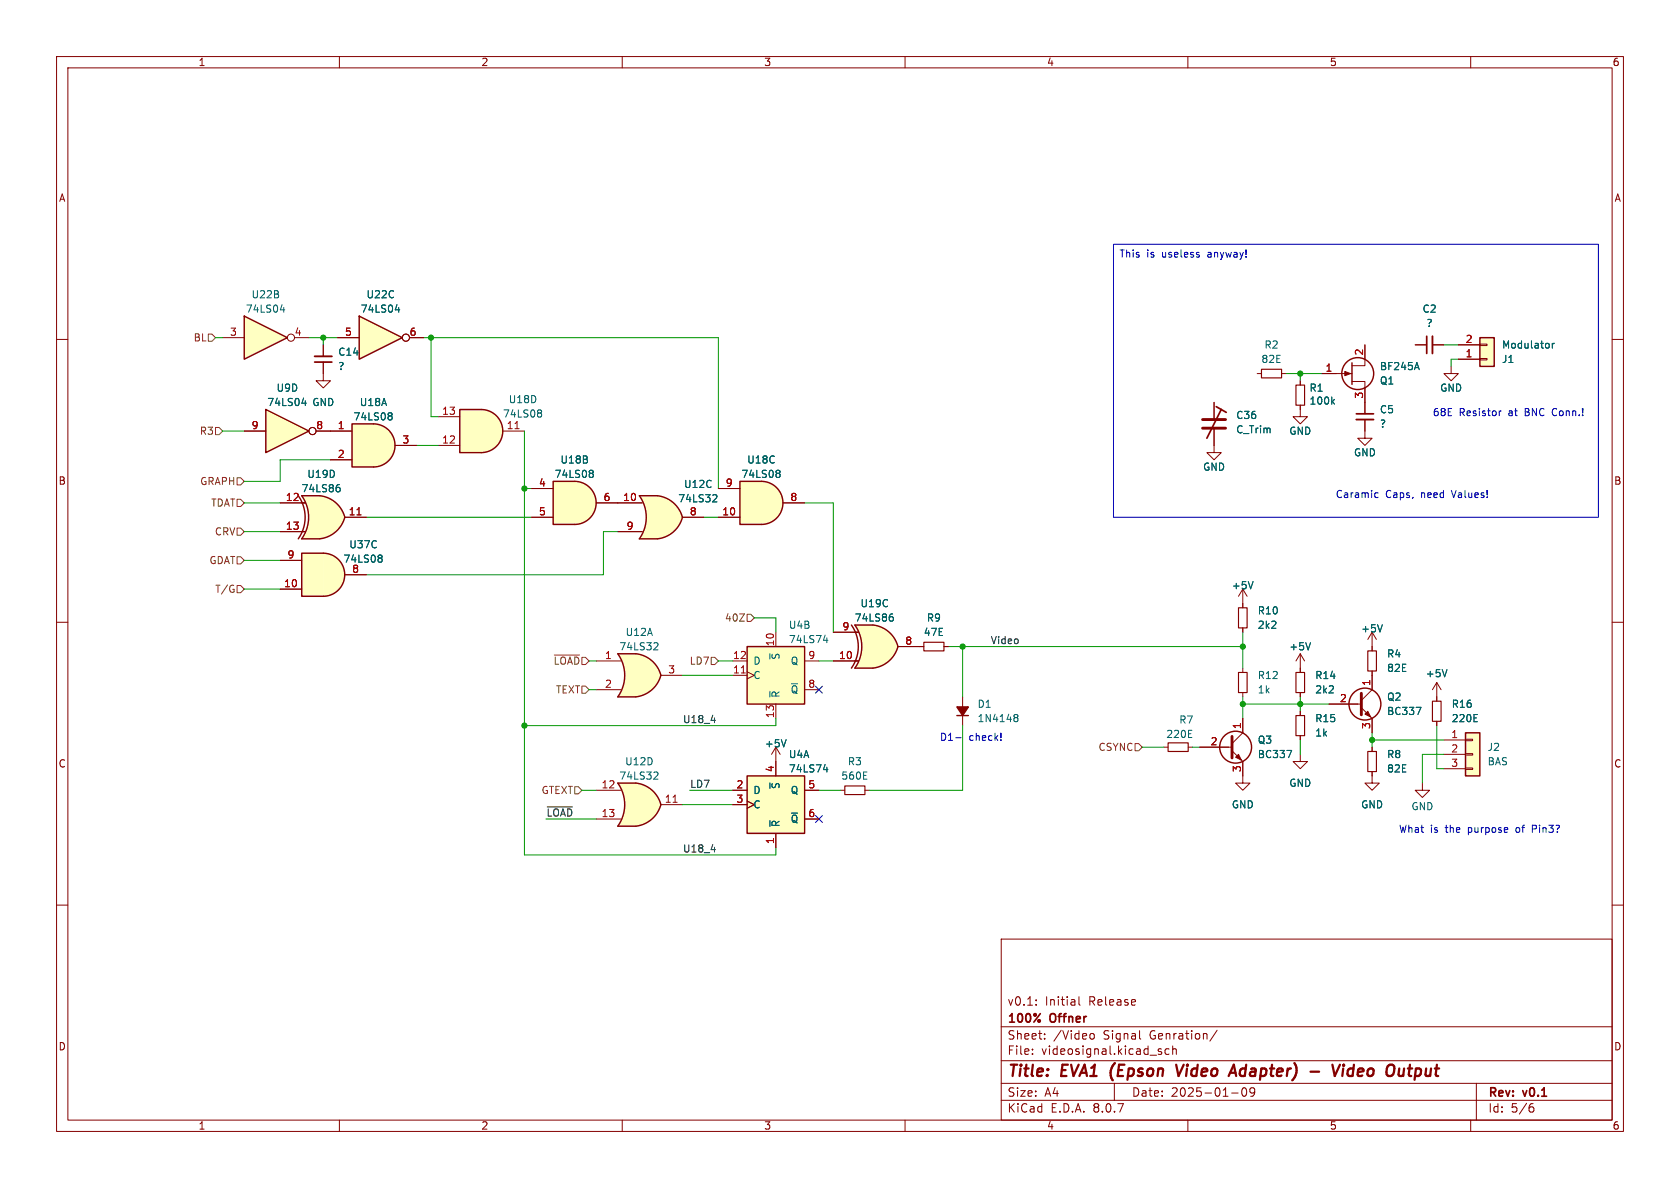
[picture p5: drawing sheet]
<svg xmlns="http://www.w3.org/2000/svg" width="297mm" height="210mm" viewBox="0 0 297 210" stroke-linecap="round" stroke-linejoin="round" font-family="sans-serif">
<g fill="none" stroke="#840000" stroke-width=".18">
<path d="M10 10h277v190h-277zM12 12h273v186h-273zM60 10v2M110 10v2M160 10v2M210 10v2M260 10v2M10 60h2M285 60h2M10 110h2M285 110h2M10 160h2"/>
<path d="M177 166h108v32h-108zM183.2 177.6v.1M183.2 176.8v.1M190.7 176.2v1.3l.3 .2M285 160h2M60 198v2M110 198v2M160 198v2M177 194.5h108M177 191.5h108M177 187.5h108M177 181.5h108"/>
<path d="M182.5 186.3v.1M182.5 185.5v.1M184.7 183.6v.1M184.7 182.8v.1M192.7 182.8l.5-.1 .3 .3v.4l-.2 .2-.3 .1-.3-.1M197 191.5v3M201.5 183.5l.2 .2M205 185.9l.3 .1 .1 .2-.2 .2h-.3M205 185.4l.3 .1M206.7 185.5l-.5-.1-.2 .3v.4l.1 .2h.6M207.3 185.5l.2-.1 .4 .1 .1 .9M207.3 184.9v1.5"/>
<path d="M210 198v2M215.2 182.1l-1.3 2M217.7 193.2h1.2M219.7 192.4a.81 .81 0 0 0 .3 1.4l.2-.1 .2-.5-.2-.8M221 192.4v.5l.1 .3h.4l.3-.3M221.7 192.4a.99 .99 0 0 1-.3 1.4h-.3M260 198v2M261 191.5v6.5M270.6 195.7h.4l.2 .3-.1 .5-.5 .1M271 195.1l-.4 .1"/>
</g>
<g fill="none" stroke="#840000" stroke-width=".4">
<path d="M196.4 189.3v1.1M207.9 188.2l.4 2 1-2M217.5 189.6h.9M218.1 188.2l.4 2M231.7 189.4h1.5M235.6 188.2l.4 2 .9-2M237.5 188.9l-.2 1.3M237.6 188.2l-.1 .2M237.6 188.2l-.2 .1 .1 .1M237.6 188.2v.1l-.1 .1M239.3 189a.66 .66 0 0 0-1 .3l-.1 .5 .2 .3 .1 .1 .6-.1M239.4 188.2l-.3 2"/>
<path d="M248.9 188.9h.8M249.3 188.2l-.2 1.7v.2l.4 .1"/>
</g>
<path d="M132.1 114.3h10.1v10.2h-10.1z" fill="#ffffc2"/>
<path d="M132.1 114.3h10.1v10.2h-10.1z" fill="none" stroke="#840000" stroke-width=".25"/>
<path d="M57.1 66v1.3h1.3l-1.3 1.3-1.2-1.3h1.2M222.2 66h.8M226.6 66h.7M129.5 119.4h2.6M129.5 116.8h2.6M132.1 118.7l1.2 .7-1.2 .6M137.2 111.8v2.5M142.2 116.8h2.6M137.2 124.5v2.5M142.2 121.9h2.6" fill="none" stroke="#840000" stroke-width=".18"/>
<path d="M131.1 119h.7" fill="none" stroke="#a90000" stroke-width=".18"/>
<path d="M145.6 113.2h.8M146.2 112.8v.8M136.1 122.2v1" fill="none" stroke="#006464" stroke-width=".18"/>
<path d="M223 65.3h3.6v1.5h-3.6z" fill="none" stroke="#840000" stroke-width=".2"/>
<path d="M43.2 55.9l7.6 3.8-7.6 3.8z" fill="#ffffc2"/>
<path d="M43.2 55.9l7.6 3.8-7.6 3.8z" fill="none" stroke="#840000" stroke-width=".25"/>
<g fill="none" stroke="#840000" stroke-width=".18">
<path d="M39.4 59.7h3.8M52.1 59.7h2.5"/>
<circle cx="51.4" cy="59.7" r=".63"/>
</g>
<path d="M49.6 54.8h.7M50.2 54.3v.9" fill="none" stroke="#006464" stroke-width=".18"/>
<path d="M47 72.4l7.6 3.8-7.6 3.8z" fill="#ffffc2"/>
<path d="M47 72.4l7.6 3.8-7.6 3.8z" fill="none" stroke="#840000" stroke-width=".25"/>
<g fill="none" stroke="#840000" stroke-width=".18">
<path d="M43.2 76.2h3.8M55.9 76.2h2.5"/>
<circle cx="55.2" cy="76.2" r=".63"/>
</g>
<path d="M53.4 71.3h.8M54 70.9v.8" fill="none" stroke="#006464" stroke-width=".18"/>
<path d="M132.1 137.2h10.1v10.1h-10.1z" fill="#ffffc2"/>
<path d="M132.1 137.2h10.1v10.1h-10.1z" fill="none" stroke="#840000" stroke-width=".25"/>
<g fill="none" stroke="#840000" stroke-width=".18">
<path d="M214.6 78.7v1.3h1.3l-1.3 1.3-1.2-1.3h1.2M229.9 67.3v.8M229.9 71.6v.8M241.3 76.2v1.3h1.3l-1.3 1.2-1.3-1.2h1.3M219.7 104.1v3.3M219.7 111v.8M219.7 118.1v.8M219.7 104.1l-.8 1.3M219.7 104.1l.8 1.3M129.5 139.7h2.6M137.2 132.1v5.1M137.2 132.1l-.8 1.3"/>
<path d="M137.2 132.1l.7 1.3M142.2 139.7h2.6M219.7 122.4v.8M129.5 142.2h2.6M132.1 141.6l1.2 .6-1.2 .7M137.2 147.3v2.6M142.2 144.8h2.6"/>
</g>
<path d="M235.6 71l.3 .4M235.9 70.6l-.5 .5M221.5 102.8l-.4 1.3M139 130.8l-.4 1.2M145.6 136h.8M146.2 135.6v.9M136.1 145.1v1" fill="none" stroke="#006464" stroke-width=".18"/>
<path d="M229.1 68.1h1.5v3.5h-1.5zM218.9 118.9h1.6v3.5h-1.6zM218.9 107.4h1.6v3.6h-1.6z" fill="none" stroke="#840000" stroke-width=".2"/>
<path d="M101.6 85.1a3.8 3.8 0 0 1 3.8 3.8 3.8 3.8 0 0 1-3.8 3.8z" fill="#ffffc2" stroke="#ffffc2" stroke-width=".18"/>
<path d="M97.8 85.1h3.8v7.6h-3.8z" fill="#ffffc2"/>
<g fill="none" stroke="#840000" stroke-width=".25">
<path d="M97.8 85.1h3.8a3.8 3.8 0 0 1 3.8 3.8 3.8 3.8 0 0 1-3.8 3.8h-3.8z"/>
<circle cx="241.3" cy="124.5" r="2.82"/>
</g>
<path d="M229.9 72.4v1.3h1.2l-1.2 1.2-1.3-1.2h1.3M94 86.4h3.8M94 91.4h3.8M105.4 88.9h3.8M229.9 118.1v.8M242.6 118.6v3.3l-1.9 1.9M242.6 114.3v.8M229.9 122.4v.8M234.9 124.5h5.8M240.7 125.1l1.9 1.9v2.5" fill="none" stroke="#840000" stroke-width=".18"/>
<path d="M104.4 83.1h.2l.3 .3-.3 .3M104.4 83.7h.2M104.6 83.7l.3 .2v.3l-.1 .1-.4 .1M250.4 125h.8l-.5 1.3" fill="none" stroke="#006464" stroke-width=".18"/>
<path d="M240.7 122.6v3.8" fill="none" stroke="#840000" stroke-width=".51"/>
<path d="M241.3 126.2l.5-.5 .5 1z" fill="#840000" stroke="#840000" stroke-width=".18"/>
<path d="M229.1 118.9h1.5v3.5h-1.5zM241.8 115.1h1.5v3.5h-1.5z" fill="none" stroke="#840000" stroke-width=".2"/>
<path d="M66 74.9a3.8 3.8 0 0 1 3.8 3.8 3.8 3.8 0 0 1-3.8 3.9z" fill="#ffffc2" stroke="#ffffc2" stroke-width=".18"/>
<path d="M62.2 74.9h3.8v7.7h-3.8z" fill="#ffffc2"/>
<path d="M62.2 74.9h3.8a3.8 3.8 0 0 1 3.8 3.8 3.8 3.8 0 0 1-3.8 3.9h-3.8z" fill="none" stroke="#840000" stroke-width=".25"/>
<path d="M58.4 76.2h3.8M69.8 78.7h3.9M58.4 81.3h3.8M229.9 115.6v2.5M229.9 115.6l-.8 1.2M229.9 115.6l.7 1.2M242.6 111.8l-.8 1.2M242.6 111.8v2.5M242.6 111.8l.7 1.2M229.9 125.7v.8M229.9 130v.8" fill="none" stroke="#840000" stroke-width=".18"/>
<path d="M68.8 73h.3l.2 .2-.2 .3M68.8 73.5h.3M69.1 73.5l.2 .3v.2l-.1 .2h-.4M231.7 113.6l-.4 1.3M244.4 110.4l-.4 1.3" fill="none" stroke="#006464" stroke-width=".18"/>
<path d="M229.1 126.5h1.5v3.5h-1.5z" fill="none" stroke="#840000" stroke-width=".2"/>
<path d="M111.8 118l5 1.4a5.2 5.2 0 0 1-4.4 3.8z" fill="#ffffc2" stroke="#ffffc2" stroke-width=".18"/>
<path d="M109.2 115.6h3.2M109.2 123.2h3.2" fill="none" stroke="#ffffc2" stroke-width=".18"/>
<path d="M109.2 115.6h3.2v7.6h-3.2a6.7 6.7 0 0 0 0-7.6z" fill="#ffffc2"/>
<g fill="#ffffc2" stroke="#ffffc2" stroke-width=".18">
<path d="M112.4 115.6a5.1 5.1 0 0 1 4.4 3.8l-4.9 1.3z"/>
<path d="M111.8 140.9l5 1.3a5.2 5.2 0 0 1-4.4 3.9z"/>
</g>
<path d="M112.4 115.6h-3.2a6.6 6.6 0 0 1 0 7.6h3.2M112.4 115.6a5.1 5.1 0 0 1 4.4 3.8 5.2 5.2 0 0 1-4.4 3.8" fill="none" stroke="#840000" stroke-width=".25"/>
<path d="M105.4 116.8h4.3M116.8 119.4h3.8M105.4 121.9h4.3" fill="none" stroke="#840000" stroke-width=".18"/>
<path d="M115.8 113.6l.4 .1 .1 .3-.8 .9h.8" fill="none" stroke="#006464" stroke-width=".18"/>
<path d="M109.2 138.4h3.2M109.2 146.1h3.2" fill="none" stroke="#ffffc2" stroke-width=".18"/>
<path d="M109.2 138.4h3.2v7.7h-3.2a6.7 6.7 0 0 0 0-7.7z" fill="#ffffc2"/>
<path d="M112.4 138.4a5.1 5.1 0 0 1 4.4 3.8l-4.9 1.3z" fill="#ffffc2" stroke="#ffffc2" stroke-width=".18"/>
<path d="M112.4 138.4h-3.2a6.6 6.6 0 0 1 0 7.7h3.2M112.4 138.4a5.1 5.1 0 0 1 4.4 3.8 5.2 5.2 0 0 1-4.4 3.9" fill="none" stroke="#840000" stroke-width=".25"/>
<path d="M105.4 139.7h4.3M105.4 144.8h4.3M116.8 142.2h3.8" fill="none" stroke="#840000" stroke-width=".18"/>
<path d="M119 141.8h.7" fill="none" stroke="#a90000" stroke-width=".18"/>
<path d="M115.8 136.5h.4l.1 .3-.8 .9h.8" fill="none" stroke="#006464" stroke-width=".18"/>
<path d="M63.5 55.9l7.6 3.8-7.6 3.8z" fill="#ffffc2"/>
<path d="M63.5 55.9l7.6 3.8-7.6 3.8z" fill="none" stroke="#840000" stroke-width=".25"/>
<g fill="none" stroke="#840000" stroke-width=".18">
<path d="M59.7 59.7h3.8M72.4 59.7h2.5M57.1 61v2M57.1 64v2M214.6 71.1v3.1M214.6 75.7v3M229.9 133.4v1.2h1.2l-1.2 1.3-1.3-1.3h1.3"/>
<circle cx="71.8" cy="59.7" r=".63"/>
</g>
<path d="M69.9 54.8h.8M70.5 54.3v.9" fill="none" stroke="#006464" stroke-width=".18"/>
<path d="M55.6 63h3.1" fill="none" stroke="#840000" stroke-width=".33"/>
<path d="M55.6 64h3.1M215 71.9l1.8 1M215.9 72.4l-2.5 5.1" fill="none" stroke="#840000" stroke-width=".3"/>
<path d="M212.6 75.7h4.1M212.6 74.2h4.1" fill="none" stroke="#840000" stroke-width=".51"/>
<path d="M85.1 72.4a3.8 3.8 0 0 1 3.8 3.8 3.8 3.8 0 0 1-3.8 3.8z" fill="#ffffc2" stroke="#ffffc2" stroke-width=".18"/>
<path d="M81.3 72.4h3.8v7.6h-3.8z" fill="#ffffc2"/>
<path d="M81.3 72.4h3.8a3.8 3.8 0 0 1 3.8 3.8 3.8 3.8 0 0 1-3.8 3.8h-3.8z" fill="none" stroke="#840000" stroke-width=".25"/>
<path d="M77.5 78.7h3.8M77.5 73.7h3.8M88.9 76.2h3.8" fill="none" stroke="#840000" stroke-width=".18"/>
<path d="M91 75.8h.8" fill="none" stroke="#a90000" stroke-width=".18"/>
<path d="M95.3 72.5h.2l.3 .2-.3 .3M95.3 73h.2M95.5 73l.3 .2v.3l-.2 .2h-.3" fill="none" stroke="#006464" stroke-width=".18"/>
<path d="M134.6 85.1a3.8 3.8 0 0 1 3.8 3.8 3.8 3.8 0 0 1-3.8 3.8z" fill="#ffffc2" stroke="#ffffc2" stroke-width=".18"/>
<path d="M130.8 85.1h3.8v7.6h-3.8z" fill="#ffffc2"/>
<path d="M130.8 85.1h3.8a3.8 3.8 0 0 1 3.8 3.8 3.8 3.8 0 0 1-3.8 3.8h-3.8z" fill="none" stroke="#840000" stroke-width=".25"/>
<path d="M127 91.4h3.8M127 86.4h3.8M138.4 88.9h3.8" fill="none" stroke="#840000" stroke-width=".18"/>
<path d="M137.4 83.1h.3l.2 .3-.2 .3M137.4 83.7h.3M137.7 83.7l.2 .2v.3l-.1 .1-.4 .1" fill="none" stroke="#006464" stroke-width=".18"/>
<path d="M116.2 87.6a5.2 5.2 0 0 1 4.4 3.8l-5 1.4z" fill="#ffffc2" stroke="#ffffc2" stroke-width=".18"/>
<path d="M113 87.6h3.2M113 95.3h3.2" fill="none" stroke="#ffffc2" stroke-width=".18"/>
<path d="M113 87.6h3.2v7.7h-3.2a6.6 6.6 0 0 0 0-7.7z" fill="#ffffc2"/>
<path d="M115.7 90.1l4.9 1.3a5.1 5.1 0 0 1-4.4 3.9z" fill="#ffffc2" stroke="#ffffc2" stroke-width=".18"/>
<g fill="none" stroke="#840000" stroke-width=".25">
<path d="M116.2 87.6h-3.2a6.6 6.6 0 0 1 0 7.7h3.2M116.2 87.6a5.2 5.2 0 0 1 4.4 3.8 5.1 5.1 0 0 1-4.4 3.9"/>
<circle cx="218.4" cy="132.1" r="2.82"/>
</g>
<path d="M256.5 64.8v1.2h1.3l-1.3 1.3-1.2-1.3h1.2M109.2 88.9h4.3M109.2 94h4.3M120.6 91.4h3.9M205.7 132.1h.8M210.1 132.1h.7M212.1 132.1h5.7M217.8 132.7l1.9 1.9v3.8h1.3l-1.3 1.3-1.3-1.3h1.3M219.7 127v2.5l-1.9 1.9M242.6 136.4v2h1.2l-1.2 1.3-1.3-1.3h1.3M242.6 132.1v.7" fill="none" stroke="#840000" stroke-width=".18"/>
<path d="M126.2 87.4l.4 .1 .1 .3-.7 .9h.7M210.1 130.4h.6M210.1 129.1h.6M227.5 132.7h.8l-.5 1.2" fill="none" stroke="#006464" stroke-width=".18"/>
<path d="M217.8 130.2v3.8" fill="none" stroke="#840000" stroke-width=".51"/>
<path d="M218.4 133.9l.5-.5 .6 1z" fill="#840000" stroke="#840000" stroke-width=".18"/>
<path d="M206.5 131.3h3.6v1.5h-3.6zM241.8 132.8h1.5v3.6h-1.5z" fill="none" stroke="#840000" stroke-width=".2"/>
<path d="M261.6 59.7h2.6v5.1h-2.6z" fill="#ffffc2"/>
<g fill="none" stroke="#840000" stroke-width=".18">
<path d="M233.7 66h5.3M239 67.4h2.3v3.7M241.3 61v3.6h-2.3M250.2 61h2M253.2 61h2.1M257.8 63.5h3.8M257.8 61h3.8M261.6 60.8h1.3v.3h-1.3zM261.6 63.4h1.3v.2h-1.3zM170.2 123.2v5.1M254 120.7l-.8 1.2M254 120.7v3.3"/>
<path d="M254 127.5v.8M254 120.7l.8 1.2"/>
</g>
<g fill="none" stroke="#840000" stroke-width=".25">
<path d="M261.6 59.7h2.6v5.1h-2.6zM239 64.1v3.8M169.2 126.5h2"/>
<circle cx="240" cy="66" r="2.82"/>
</g>
<path d="M250.5 64.1l.4 1.2M274.4 60.7v.8M274.8 60.7l-.4 .2M255.8 118.4l-.4 1.2M179.4 126.8l.1 .1M179.4 126.4l.3-.1 .2 .1 .1 .2-.3 .3M179.5 126.9h.2M179.5 126.9h-.1M179.7 126.9l.3 .2-.1 .4-.2 .1-.3-.1M260.6 126.3h.6M260.6 127.6h.6" fill="none" stroke="#006464" stroke-width=".18"/>
<path d="M169.2 125h2l-1 1.5z" fill="#840000" stroke="#840000" stroke-width=".25"/>
<path d="M253.2 124h1.6v3.5h-1.6z" fill="none" stroke="#840000" stroke-width=".2"/>
<path d="M253.2 59.4v3.1" fill="none" stroke="#840000" stroke-width=".33"/>
<path d="M252.2 59.4v3.1" fill="none" stroke="#840000" stroke-width=".3"/>
<path d="M237.7 65.7l1.1 .3-1.1 .4z" fill="#840000" stroke="#840000" stroke-width=".18"/>
<path d="M55.9 90.1l5.1 1.3a5.2 5.2 0 0 1-4.5 3.9z" fill="#ffffc2" stroke="#ffffc2" stroke-width=".18"/>
<path d="M53.3 95.3h3.2M53.3 87.6h3.2" fill="none" stroke="#ffffc2" stroke-width=".18"/>
<path d="M53.3 87.6h3.2v7.7h-3.2a6.7 6.7 0 0 0 0-7.7z" fill="#ffffc2"/>
<g fill="#ffffc2" stroke="#ffffc2" stroke-width=".18">
<path d="M56.5 87.6a5.1 5.1 0 0 1 4.5 3.8l-5 1.3z"/>
<path d="M153.7 112.9l5 1.4a5.2 5.2 0 0 1-4.4 3.8z"/>
</g>
<path d="M52.7 87.6a6.6 6.6 0 0 1 0 7.7M53.3 87.6h3.2a5.1 5.1 0 0 1 4.5 3.8 5.2 5.2 0 0 1-4.5 3.9h-3.2a6.6 6.6 0 0 0 0-7.7z" fill="none" stroke="#840000" stroke-width=".25"/>
<path d="M49.5 94h4.5M49.5 88.9h4.5M61 91.4h3.8" fill="none" stroke="#840000" stroke-width=".18"/>
<path d="M63.1 91h.7" fill="none" stroke="#a90000" stroke-width=".18"/>
<path d="M59.7 86.2h.2l.2 .2v.4l-.4 .1M59.8 85.7h.2" fill="none" stroke="#006464" stroke-width=".18"/>
<path d="M151.1 118.1h3.2M151.1 110.5h3.2" fill="none" stroke="#ffffc2" stroke-width=".18"/>
<path d="M151.1 110.5h3.2v7.6h-3.2a6.7 6.7 0 0 0 0-7.6z" fill="#ffffc2"/>
<g fill="#ffffc2" stroke="#ffffc2" stroke-width=".18">
<path d="M154.3 110.5a5.1 5.1 0 0 1 4.4 3.8l-4.9 1.3z"/>
<path d="M57.1 97.8a3.8 3.8 0 0 1 3.8 3.8 3.8 3.8 0 0 1-3.8 3.8z"/>
</g>
<path d="M150.5 110.5a6.6 6.6 0 0 1 0 7.6M154.3 110.5h-3.2a6.6 6.6 0 0 1 0 7.6h3.2M154.3 110.5a5.1 5.1 0 0 1 4.4 3.8 5.2 5.2 0 0 1-4.4 3.8" fill="none" stroke="#840000" stroke-width=".25"/>
<path d="M147.3 116.8h4.5M147.3 111.8h4.5M158.7 114.3h4.6M166.9 114.3h.7M148.6 139.7h.8M152.9 139.7h.8" fill="none" stroke="#840000" stroke-width=".18"/>
<path d="M157.4 109h.3l.2 .3v.4l-.5 .1M157.6 108.5h.2M152.7 137.7h.6M152.7 136.5h.6" fill="none" stroke="#006464" stroke-width=".18"/>
<path d="M163.3 113.5h3.6v1.6h-3.6zM149.4 138.9h3.5v1.6h-3.5z" fill="none" stroke="#840000" stroke-width=".2"/>
<path d="M53.3 97.8h3.8v7.6h-3.8z" fill="#ffffc2"/>
<path d="M53.3 97.8h3.8a3.8 3.8 0 0 1 3.8 3.8 3.8 3.8 0 0 1-3.8 3.8h-3.8z" fill="none" stroke="#840000" stroke-width=".25"/>
<path d="M49.5 99.1h3.8M49.5 104.1h3.8M61 101.6h3.8" fill="none" stroke="#840000" stroke-width=".18"/>
<path d="M67.1 98.1h.2l.3 .3-.3 .3M67.1 98.7h.2M67.3 98.7l.3 .2v.2l-.2 .2-.3 .1" fill="none" stroke="#006464" stroke-width=".18"/>
<path d="M259.1 129.5h2.5v7.7h-2.5z" fill="#ffffc2"/>
<g fill="none" stroke="#840000" stroke-width=".18">
<path d="M59.7 59.7h3.8M72.4 59.7h2.5M43.2 76.2h3.8M55.9 76.2h6.3M57.1 61v2M57.1 64v2M69.8 78.7h3.9M214.6 71.1v3.1M214.6 75.7v3M229.9 67.3v.8M229.9 71.6v.8M233.7 66h2.5"/>
<path d="M241.3 61v2.5M241.3 68.6v4.6M241.3 74.2v2M250.2 61h2M253.2 61h2.1M257.8 63.5h3.8M257.8 61h3.8M49.5 88.9h4.5M49.5 99.1h3.8M49.5 94h4.5M58.4 81.3h3.8M61 91.4h3.8"/>
<path d="M94 91.4h3.8M94 86.4h3.8M105.4 88.9h8.1M109.2 94h4.3M120.6 91.4h3.9M127 91.4h3.8M127 86.4h3.8M138.4 88.9h3.8M49.5 104.1h3.8M61 101.6h3.8M147.3 116.8h4.5M147.3 111.8h4.5"/>
<path d="M158.7 114.3h4.6M166.9 114.3h.7M219.7 106.7v.7M219.7 111v.8M229.9 118.1v.8M242.6 114.3v.8M242.6 118.6v3.3M129.5 139.7h2.6M137.2 134.6v2.6M142.2 139.7h2.6M212.1 132.1h5.1M219.7 127v2.5"/>
<path d="M219.7 134.6v2.6M229.9 122.4v.8M229.9 125.7v.8M229.9 130v.8M234.9 124.5h5.1M242.6 127v2.5M242.6 132.1v.7M242.6 136.4v.8M251.5 138.4v1.3h1.2l-1.2 1.3-1.3-1.3h1.3M254 123.2v.8M254 127.5v.8M255.3 130.8h3.8"/>
<path d="M255.3 133.4h3.8M255.3 135.9h3.8M259.1 135.8h1.2v.2h-1.2zM259.1 133.2h1.2v.3h-1.2zM259.1 130.7h1.2v.2h-1.2zM129.5 142.2h2.6M132.1 141.6l1.2 .6-1.2 .7M137.2 147.3v2.6M142.2 144.8h2.6"/>
<circle cx="71.8" cy="59.7" r=".63"/>
<circle cx="55.2" cy="76.2" r=".63"/>
</g>
<path d="M259.1 129.5h2.5v7.7h-2.5z" fill="none" stroke="#840000" stroke-width=".25"/>
<path d="M239.8 74.2h3" fill="none" stroke="#840000" stroke-width=".33"/>
<path d="M239.8 73.2h3" fill="none" stroke="#840000" stroke-width=".3"/>
<g fill="none" stroke="#725600" stroke-width=".18">
<path d="M36.8 59.1h.7l.6 .6-.6 .6h-.7zM38.1 75.6h.6l.7 .6-.7 .6h-.6zM41.9 98.4h.6l.7 .7-.7 .6h-.6zM41.9 84.5h.6l.7 .6-.7 .6h-.6zM41.9 93.3h.6l.7 .7-.7 .6h-.6zM41.9 88.3h.6l.7 .6-.7 .6h-.6zM41.9 103.5h.6l.7 .6-.7 .7h-.6zM98 115.8h4.5M125.7 116.2h.7l.6 .6-.6 .7h-.7zM132.1 108.6h.6l.6 .6-.6 .7h-.6zM101.6 139.1h.6l.7 .6-.7 .6h-.6zM102.9 121.3h.6l.6 .6-.6 .7h-.6z"/>
<path d="M200.7 131.4h.6l.6 .7-.6 .6h-.6z"/>
</g>
<path d="M125.7 127.3h.8M96.7 142.6h4.5M125.7 150.2h.8" fill="none" stroke="#0f0f0f" stroke-width=".18"/>
<path d="M196.8 43.2h85.8v48.2h-85.8zM265.4 72.6l-.4 .3M243.2 87.9h.4M243.2 87.2h.4M169 130.4h.9M176.9 130.8v.1M176.9 129.6v.8M270.9 146.5h.5M271.4 145.9h-.5v1.2" fill="none" stroke="#0000c2" stroke-width=".18"/>
<g fill="none" stroke="#009600" stroke-width=".18">
<path d="M38.1 59.7h1.3M54.6 59.7h5.1M57.1 59.7v1.3M74.9 59.7h52.1v26.7M76.2 59.7v14h1.3M39.4 76.2h3.8M73.7 78.7h3.8M92.7 76.2v74.9h44.5v-1.2M227.3 66h6.4M229.9 66v1.3M255.3 61h2.5M257.8 63.5h-1.3v1.3"/>
<path d="M43.2 88.9h6.3M43.2 99.1h6.3M43.2 94h6.3M58.4 81.3h-8.9v3.8h-6.3M64.8 91.4h29.2M92.7 86.4h1.3M109.2 94h-2.5v7.6h-41.9M124.5 91.4h2.5M142.2 88.9h5.1v22.9M43.2 104.1h6.3M104.1 116.8h1.3M120.6 119.4h8.9"/>
<path d="M127 116.8h2.5M133.3 109.2h3.9v2.6M144.8 116.8h2.5M167.6 114.3h52.1M170.2 114.3v8.9M219.7 111.8v6.3M102.9 139.7h2.5M104.1 121.9h1.3M121.9 139.7h7.6M137.2 127v1.3h-44.5M144.8 139.7h3.8M170.2 128.3v11.4h-16.5"/>
<path d="M201.9 132.1h3.8M210.8 132.1h1.3M219.7 124.5h15.2M219.7 123.2v3.8M229.9 123.2v2.5M229.9 130.8v2.6M242.6 130.8h12.7M242.6 129.5v2.6M254 128.3v7.6h1.3M255.3 133.4h-3.8v5M96.5 144.8h8.9M120.6 142.2h8.9"/>
</g>
<path d="M144.2 121.3l1.2 1.2M145.4 121.3l-1.2 1.2M144.2 144.2l1.2 1.2M145.4 144.2l-1.2 1.2" fill="none" stroke="#000084" stroke-width=".18"/>
<g fill="none" stroke="#006464" stroke-width=".18">
<path d="M69.9 54.8h.8M70.5 54.3v.9M53.4 71.3h.8M54 70.9v.8M68.8 73h.3l.2 .2-.2 .3M68.8 73.5h.3M69.1 73.5l.2 .3v.2l-.1 .2h-.4M235.6 71l.3 .4M235.9 70.6l-.5 .5M250.5 64.1l.4 1.2M274.4 60.7v.8M274.8 60.7l-.4 .2"/>
<path d="M59.7 86.2h.2l.2 .2v.4l-.4 .1M59.8 85.7h.2M67.1 98.1h.2l.3 .3-.3 .3M67.1 98.7h.2M67.3 98.7l.3 .2v.2l-.2 .2-.3 .1M104.4 83.1h.2l.3 .3-.3 .3M104.4 83.7h.2M104.6 83.7l.3 .2v.3l-.1 .1-.4 .1M126.2 87.4l.4 .1 .1 .3-.7 .9h.7M137.4 83.1h.3l.2 .3-.2 .3M137.4 83.7h.3M137.7 83.7l.2 .2v.3l-.1 .1-.4 .1"/>
<path d="M157.4 109h.3l.2 .3v.4l-.5 .1M157.6 108.5h.2M221.5 102.8l-.4 1.3M231.7 113.6l-.4 1.3M244.4 110.4l-.4 1.3M255.8 118.4l-.4 1.2M139 130.8l-.4 1.2M145.6 136h.8M146.2 135.6v.9M227.5 132.7h.8l-.5 1.2M250.4 125h.8l-.5 1.3M260.6 127.6h.6"/>
<path d="M260.6 126.3h.6M136.1 145.1v1"/>
</g>
<path d="M63.1 91h.7" fill="none" stroke="#a90000" stroke-width=".18"/>
<g fill="#009600" stroke="#009600" stroke-width=".18">
<circle cx="219.7" cy="124.5" r=".46"/>
<circle cx="170.2" cy="114.3" r=".46"/>
<circle cx="229.9" cy="66" r=".46"/>
<circle cx="229.9" cy="124.5" r=".46"/>
<circle cx="92.7" cy="128.3" r=".46"/>
<circle cx="219.7" cy="114.3" r=".46"/>
<circle cx="242.6" cy="130.8" r=".46"/>
<circle cx="92.7" cy="86.4" r=".46"/>
<circle cx="57.1" cy="59.7" r=".46"/>
<circle cx="76.2" cy="59.7" r=".46"/>
</g>
<g font-size="2.8" fill="#840000">
<text x="178" y="190.9">Title:</text>
<text x="187.7" y="190.9">EVA1</text>
<text x="197.1" y="190.9">(Epson</text>
<text x="209.6" y="190.9">Video</text>
<text x="220" y="190.9">Adapter)</text>
<text x="239.7" y="190.9">Video</text>
<text x="250" y="190.9">Output</text>
</g>
<g font-size="2.1" fill="#840000">
<text x="178" y="178">v0.1:</text>
<text x="184.7" y="178">Initial</text>
<text x="192.5" y="178">Release</text>
<text x="178" y="184">Sheet:</text>
<text x="178" y="181.2">100%</text>
<text x="185.7" y="181.2">Offner</text>
<text x="186.2" y="184">/Video</text>
<text x="195.1" y="184">Signal</text>
<text x="203.4" y="184">Genration/</text>
<text x="178" y="186.7">File:</text>
<text x="184.1" y="186.7">videosignal.kicad_sch</text>
<text x="178" y="196.9">KiCad</text>
<text x="178" y="194.1">Size:</text>
<text x="184.7" y="194.1">A4</text>
<text x="185.7" y="196.9">E.D.A.</text>
<text x="193.3" y="196.9">8.0.7</text>
<text x="200" y="194.1">Date:</text>
<text x="207" y="194.1">2025-01-09</text>
<text x="263" y="194.3">Rev:</text>
<text x="263" y="196.9">Id:</text>
<text x="267.1" y="196.9">5/6</text>
<text x="269.4" y="194.3">v0.1</text>
</g>
<g font-size="1.8" fill="#840000">
<text x="35" y="11.9">1</text>
<text x="85" y="11.9">2</text>
<text x="135" y="11.9">3</text>
<text x="185" y="11.9">4</text>
<text x="235" y="11.9">5</text>
<text x="285" y="11.9">6</text>
<text x="10.3" y="35.9">A</text>
<text x="285.3" y="35.9">A</text>
<text x="10.3" y="85.9">B</text>
<text x="285.3" y="85.9">B</text>
<text x="10.3" y="135.9">C</text>
<text x="285.3" y="135.9">C</text>
<text x="10.3" y="185.9">D</text>
<text x="285.3" y="185.9">D</text>
<text x="35" y="199.9">1</text>
<text x="85" y="199.9">2</text>
<text x="135" y="199.9">3</text>
<text x="185" y="199.9">4</text>
<text x="235" y="199.9">5</text>
<text x="285" y="199.9">6</text>
</g>
<g font-size="1.8" fill="#0000c2">
<text x="197.8" y="45.9">This</text>
<text x="202.7" y="45.9">is</text>
<text x="205.5" y="45.9">useless</text>
<text x="213.8" y="45.9">anyway!</text>
<text x="253.2" y="73.8">68E</text>
<text x="257.9" y="73.8">Resistor</text>
<text x="266.8" y="73.8">at</text>
<text x="269.8" y="73.8">BNC</text>
<text x="274.9" y="73.8">Conn.!</text>
<text x="236" y="88.2">Caramic</text>
<text x="244.9" y="88.2">Caps,</text>
<text x="251.3" y="88.2">need</text>
<text x="257" y="88.2">Values!</text>
<text x="166.1" y="131.2">D1-</text>
<text x="171.3" y="131.2">check!</text>
<text x="247.2" y="147.4">What</text>
<text x="252.9" y="147.4">is</text>
<text x="255.7" y="147.4">the</text>
<text x="259.8" y="147.4">purpose</text>
<text x="268.5" y="147.4">of</text>
<text x="271.5" y="147.4">Pin3?</text>
</g>
<g font-size="1.8" fill="#006464">
<text x="44.4" y="52.9">U22B</text>
<text x="64.7" y="52.9">U22C</text>
<text x="43.4" y="55.5">74LS04</text>
<text x="63.7" y="55.5">74LS04</text>
<text x="251.4" y="55.5">C2</text>
<text x="252.1" y="58">?</text>
<text x="59.7" y="63.1">C14</text>
<text x="59.7" y="65.6">?</text>
<text x="222.9" y="64.4">82E</text>
<text x="223.4" y="61.8">R2</text>
<text x="243.8" y="65.6">BF245A</text>
<text x="265.4" y="64.4">J1</text>
<text x="265.4" y="61.8">Modulator</text>
<text x="47.2" y="72">74LS04</text>
<text x="48.8" y="69.4">U9D</text>
<text x="55.1" y="72">GND</text>
<text x="63.5" y="72">U18A</text>
<text x="89.8" y="71.5">U18D</text>
<text x="231.4" y="69.4">R1</text>
<text x="231.4" y="71.7">100k</text>
<text x="243.8" y="68.2">Q1</text>
<text x="254.5" y="69.4">GND</text>
<text x="62.4" y="74.5">74LS08</text>
<text x="88.8" y="74">74LS08</text>
<text x="218.4" y="76.8">C_Trim</text>
<text x="218.4" y="74.3">C36</text>
<text x="227.8" y="77.1">GND</text>
<text x="243.8" y="73.3">C5</text>
<text x="243.8" y="75.8">?</text>
<text x="99" y="82.1">U18B</text>
<text x="132" y="82.1">U18C</text>
<text x="212.6" y="83.4">GND</text>
<text x="239.3" y="80.9">GND</text>
<text x="53.2" y="87.2">74LS86</text>
<text x="54.2" y="84.7">U19D</text>
<text x="98" y="84.7">74LS08</text>
<text x="119.8" y="89">74LS32</text>
<text x="120.8" y="86.5">U12C</text>
<text x="131" y="84.7">74LS08</text>
<text x="60.6" y="99.7">74LS08</text>
<text x="61.7" y="97.1">U37C</text>
<text x="152" y="107.5">U19C</text>
<text x="217.7" y="104.4">+5V</text>
<text x="110.5" y="112.6">U12A</text>
<text x="139.4" y="111.4">U4B</text>
<text x="139.4" y="113.9">74LS74</text>
<text x="151" y="110.1">74LS86</text>
<text x="163.2" y="112.6">47E</text>
<text x="163.8" y="110.1">R9</text>
<text x="222.3" y="111.4">2k2</text>
<text x="222.3" y="108.8">R10</text>
<text x="240.5" y="112">+5V</text>
<text x="109.4" y="115.2">74LS32</text>
<text x="133.1" y="117.7">D</text>
<text x="138" y="116.7" transform="rotate(-90 138 116.7)">~{S}</text>
<text x="139.7" y="117.7">Q</text>
<text x="227.8" y="115.2">+5V</text>
<text x="245.1" y="116.4">R4</text>
<text x="245.1" y="119">82E</text>
<text x="252" y="119.9">+5V</text>
<text x="133.1" y="120.2">C</text>
<text x="138" y="123.4" transform="rotate(-90 138 123.4)">~{R}</text>
<text x="139.7" y="122.8">~{Q}</text>
<text x="172.7" y="125.3">D1</text>
<text x="222.3" y="120.2">R12</text>
<text x="222.3" y="122.8">1k</text>
<text x="232.4" y="122.8">2k2</text>
<text x="232.4" y="120.2">R14</text>
<text x="245.1" y="124.1">Q2</text>
<text x="256.5" y="125.3">R16</text>
<text x="172.7" y="127.9">1N4148</text>
<text x="206.1" y="130.7">220E</text>
<text x="208.4" y="128.1">R7</text>
<text x="222.3" y="131.7">Q3</text>
<text x="232.4" y="127.9">R15</text>
<text x="232.4" y="130.4">1k</text>
<text x="245.1" y="126.6">BC337</text>
<text x="256.5" y="127.9">220E</text>
<text x="110.4" y="135.5">U12D</text>
<text x="135.1" y="132.3">+5V</text>
<text x="139.4" y="134.2">U4A</text>
<text x="139.4" y="136.8">74LS74</text>
<text x="149.8" y="135.5">R3</text>
<text x="222.3" y="134.2">BC337</text>
<text x="245.1" y="134.2">R8</text>
<text x="245.1" y="136.8">82E</text>
<text x="262.9" y="132.9">J2</text>
<text x="262.9" y="135.5">BAS</text>
<text x="109.4" y="138">74LS32</text>
<text x="133.1" y="140.6">D</text>
<text x="133.1" y="143.1">C</text>
<text x="138" y="139.6" transform="rotate(-90 138 139.6)">~{S}</text>
<text x="139.7" y="140.6">Q</text>
<text x="148.6" y="138">560E</text>
<text x="217.7" y="143.1">GND</text>
<text x="227.8" y="139.3">GND</text>
<text x="240.5" y="143.1">GND</text>
<text x="249.4" y="143.4">GND</text>
<text x="138" y="146.3" transform="rotate(-90 138 146.3)">~{R}</text>
<text x="139.7" y="145.6">~{Q}</text>
</g>
<g font-size="1.8" fill="#a90000">
<text x="40.6" y="59.4">3</text>
<text x="52" y="59.4">4</text>
<text x="60.9" y="59.4">5</text>
<text x="72.3" y="59.4">6</text>
<text x="234.2" y="65.8">1</text>
<text x="241" y="62.9" transform="rotate(-90 241 62.9)">2</text>
<text x="259" y="63.2">1</text>
<text x="259" y="60.7">2</text>
<text x="241" y="70.6" transform="rotate(-90 241 70.6)">3</text>
<text x="44.4" y="75.9">9</text>
<text x="55.8" y="75.9">8</text>
<text x="59.6" y="75.9">1</text>
<text x="78.1" y="73.4">13</text>
<text x="89.5" y="75.9">11</text>
<text x="59.6" y="81">2</text>
<text x="71" y="78.5">3</text>
<text x="78.1" y="78.5">12</text>
<text x="50.4" y="88.6">12</text>
<text x="95.2" y="86.1">4</text>
<text x="106.6" y="88.6">6</text>
<text x="110.1" y="88.6">10</text>
<text x="128.2" y="86.1">9</text>
<text x="139.6" y="88.6">8</text>
<text x="50.4" y="93.7">13</text>
<text x="61.6" y="91.2">11</text>
<text x="95.2" y="91.2">5</text>
<text x="110.7" y="93.7">9</text>
<text x="121.8" y="91.2">8</text>
<text x="127.6" y="91.2">10</text>
<text x="50.7" y="98.8">9</text>
<text x="62.2" y="101.3">8</text>
<text x="50.1" y="103.9">10</text>
<text x="148.8" y="111.5">9</text>
<text x="106.9" y="116.6">1</text>
<text x="118" y="119.1">3</text>
<text x="129.5" y="119.1">11</text>
<text x="129.5" y="116.6">12</text>
<text x="136.9" y="114.3" transform="rotate(-90 136.9 114.3)">10</text>
<text x="142.8" y="116.6">9</text>
<text x="148.2" y="116.6">10</text>
<text x="159.9" y="114">8</text>
<text x="106.9" y="121.7">2</text>
<text x="142.8" y="121.7">8</text>
<text x="236.8" y="124.2">2</text>
<text x="242.3" y="121.4" transform="rotate(-90 242.3 121.4)">1</text>
<text x="136.9" y="127" transform="rotate(-90 136.9 127)">13</text>
<text x="213.9" y="131.8">2</text>
<text x="219.5" y="129" transform="rotate(-90 219.5 129)">1</text>
<text x="242.3" y="129" transform="rotate(-90 242.3 129)">3</text>
<text x="256.5" y="130.6">1</text>
<text x="136.9" y="136.6" transform="rotate(-90 136.9 136.6)">4</text>
<text x="219.5" y="136.6" transform="rotate(-90 219.5 136.6)">3</text>
<text x="256.5" y="133.1">2</text>
<text x="256.5" y="135.6">3</text>
<text x="106.3" y="139.4">12</text>
<text x="117.4" y="142">11</text>
<text x="130.1" y="139.4">2</text>
<text x="130.1" y="142">3</text>
<text x="142.8" y="139.4">5</text>
<text x="106.3" y="144.5">13</text>
<text x="136.9" y="149.3" transform="rotate(-90 136.9 149.3)">1</text>
<text x="142.8" y="144.5">6</text>
</g>
<g font-size="1.8" fill="#725600">
<text x="34.1" y="60.6">BL</text>
<text x="35.2" y="77.1">R3</text>
<text x="35.3" y="86">GRAPH</text>
<text x="37.2" y="89.8">TDAT</text>
<text x="37.9" y="94.8">CRV</text>
<text x="36.9" y="99.9">GDAT</text>
<text x="37.9" y="105">T/G</text>
<text x="128.1" y="110.1">40Z</text>
<text x="97.8" y="117.7">~{LOAD}</text>
<text x="121.8" y="117.7">LD7</text>
<text x="98.2" y="122.8">TEXT</text>
<text x="194.1" y="132.9">CSYNC</text>
<text x="95.6" y="140.6">GTEXT</text>
</g>
<g font-size="1.8" fill="#0f0f0f">
<text x="175.1" y="114">Video</text>
<text x="120.6" y="127.9">U18_4</text>
<text x="121.9" y="139.4">LD7</text>
<text x="96.5" y="144.4">~{LOAD}</text>
<text x="120.6" y="150.8">U18_4</text>
</g>
</svg>
